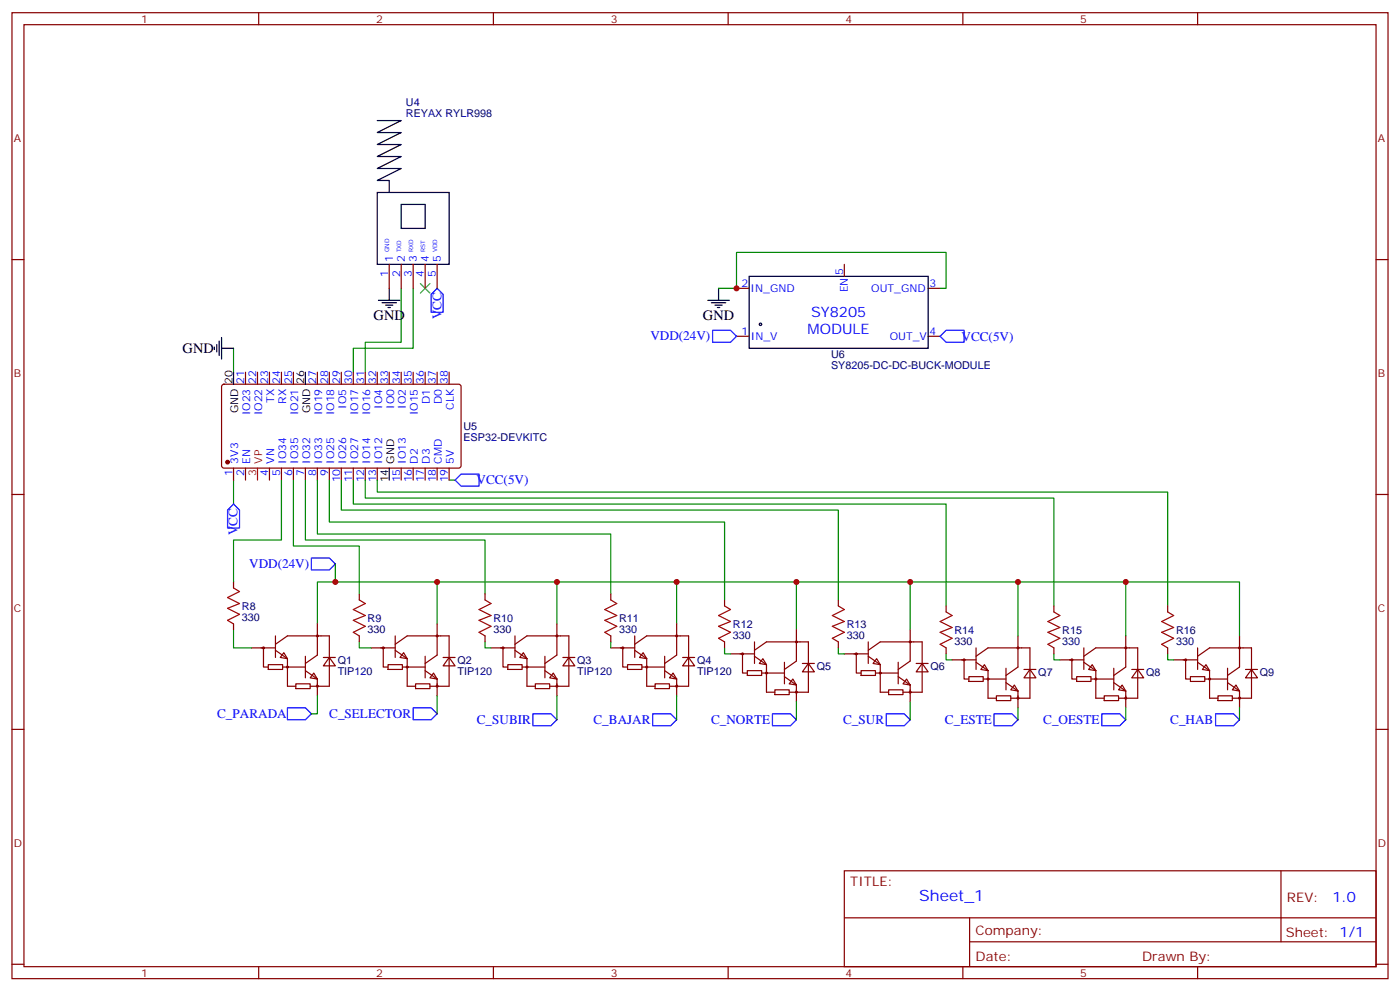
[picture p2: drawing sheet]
<svg xmlns="http://www.w3.org/2000/svg" width="412mm" height="292mm" viewBox="0 0 412 292" stroke-linecap="round" stroke-linejoin="round" font-family="sans-serif">
<g fill="none" stroke="#870000" stroke-width=".35">
<path d="M3.5 3.7h405.4v284.4h-405.4zM7.1 7.3h398.2v277.3h-398.2zM76.2 3.7v3.6M145.3 3.7v3.6M214.5 3.7v3.6M283.6 3.7v3.6M352.8 3.7v3.6M3.5 76.4h3.6M114.7 77.8v7.1M118.2 77.8v7.1M121.7 77.8v7.1M125.2 77.8v7.1"/>
<path d="M128.8 77.8v7.1M248.7 77.8v3.6M405.3 76.4h3.6M217 99h3.5M217 84.9h3.5M273.4 99h3.5M273.4 84.9h3.5M65.5 113.3l.5-.2 69.4 .1 .4 .6v23.6l-.7 .4-69.4-.1-.4-.6v-23.3zM72.3 109.6v3.5M75.8 109.6v3.5M79.4 109.6v3.5M82.9 109.6v3.5"/>
<path d="M86.4 109.6v3.5M93.5 109.6v3.5M97 109.6v3.5M100.5 109.6v3.5M104.1 109.6v3.5M107.6 109.6v3.5M111.1 109.6v3.5M114.7 109.6v3.5M118.2 109.6v3.5M121.7 109.6v3.5M125.2 109.6v3.5M128.8 109.6v3.5"/>
<path d="M132.3 109.6v3.5M68.8 137.8v3.5M72.3 137.8v3.5M79.4 137.8v3.5M82.9 137.8v3.5M86.4 137.8v3.5M90 137.8v3.5M93.5 137.8v3.5M97 137.8v3.5M100.5 137.8v3.5M104.1 137.8v3.5M107.6 137.8v3.5"/>
<path d="M111.1 137.8v3.5M118.2 137.8v3.5M121.7 137.8v3.5M125.2 137.8v3.5M128.8 137.8v3.5M132.3 137.8v3.5M3.5 145.6h3.6M405.3 145.6h3.6M68.8 171.3v1.8M105.8 174.8v1.8M142.9 174.8v1.8M179.9 174.8v1.8"/>
<path d="M213.4 176.6v1.8M246.9 176.6v1.8M278.7 178.4v1.7M310.4 178.4v1.7M344 178.4v1.7M68.8 183.7v1.7M74.1 190.7h7M77.6 190.7v5.7h1.4M79 195.7h4.3v1.4h-4.3zM81.1 189.7l3.6-2.5h12.3v14.8h-3.5M81.1 191.4l3.6 2.5M81.1 187.2v6.3"/>
<path d="M83.3 196.4h6.7M83.6 192.1l1.1 1.8-2.2-.4zM84.7 193.9v8.1h2.4M90 193.2v6.3M90 197.4l3.5 2.5M92.4 198.1l1.1 1.8-2.1-.4zM93.5 199.9v2.1h-2.1M93.5 183.7v9.1l-3.5 2.5M95.2 193.5h3.6M97 193.5l1.8 2.5h-3.6zM105.8 187.2v1.7M109.4 190.7h7"/>
<path d="M112.9 190.7v5.7h1.4M114.3 195.7h4.2v1.4h-4.2zM116.4 189.7l3.5-2.5h12.4v14.8h-3.5M116.4 191.4l3.5 2.5M116.4 187.2v6.3M118.5 196.4h6.7M118.9 192.1l1 1.8-2.1-.4zM119.9 193.9v8.1h2.5M125.2 193.2v6.3M125.2 197.4l3.6 2.5M127.7 198.1l1.1 1.8-2.2-.4zM128.8 199.9v2.1h-2.2"/>
<path d="M128.8 183.7v9.1l-3.6 2.5M130.5 193.5h3.6M132.3 193.5l1.8 2.5h-3.6zM142.9 187.2v1.7M144.6 190.7h7.1M148.2 190.7v5.7h1.4M149.6 195.7h4.2v1.4h-4.2zM151.7 189.7l3.5-2.5h12.4v14.8h-3.6M151.7 191.4l3.5 2.5M151.7 187.2v6.3M153.8 196.4h6.7M154.2 192.1l1 1.8-2.1-.4z"/>
<path d="M155.2 193.9v8.1h2.5M160.5 197.4l3.5 2.5M160.5 193.2v6.3M163 198.1l1 1.8-2.1-.4zM164 199.9v2.1h-2.1M164 183.7v9.1l-3.5 2.5M165.8 193.5h3.5M167.6 193.5l1.7 2.5h-3.5zM179.9 190.7h7.1M179.9 187.2v1.7M183.4 190.7v5.7h1.5M184.9 195.7h4.2v1.4h-4.2z"/>
<path d="M187 189.7l3.5-2.5h12.3v14.8h-3.5M187 191.4l3.5 2.5M187 187.2v6.3M189.1 196.4h6.7M189.4 192.1l1.1 1.8-2.1-.4zM190.5 193.9v8.1h2.5M195.8 197.4l3.5 2.5M195.8 193.2v6.3M198.3 198.1l1 1.8-2.1-.4zM199.3 199.9v2.1h-2.1M199.3 183.7v9.1l-3.5 2.5M201.1 193.5h3.5"/>
<path d="M202.8 193.5l1.8 2.5h-3.5zM213.4 188.9v1.8M215.2 192.5h7M218.7 192.5v5.6h1.4M220.1 197.4h4.3v1.4h-4.3zM222.2 191.4l3.6-2.5h12.3v14.9h-3.5M222.2 193.2l3.6 2.5M222.2 188.9v6.4M224.4 198.1h6.7M224.7 193.9l1.1 1.8-2.1-.4zM225.8 195.7v8.1h2.4M231.1 199.2l3.5 2.4"/>
<path d="M231.1 194.9v6.4M233.5 199.9l1.1 1.7-2.1-.3zM234.6 185.4v9.2l-3.5 2.5M236.4 195.3h3.5M238.1 195.3l1.8 2.5h-3.5zM246.9 188.9v1.8M248.7 192.5h7.1M252.2 192.5v5.6h1.4M253.6 197.4h4.3v1.4h-4.3zM255.8 191.4l3.5-2.5h12.3v14.9h-3.5M255.8 193.2l3.5 2.5M255.8 188.9v6.4"/>
<path d="M257.9 198.1h6.7M258.2 193.9l1.1 1.8-2.1-.4zM259.3 195.7v8.1h2.5M264.6 199.2l3.5 2.4M264.6 194.9v6.4M267.1 199.9l1 1.7-2.1-.3zM268.1 185.4v9.2l-3.5 2.5M269.9 195.3h3.5M271.6 195.3l1.8 2.5h-3.5zM278.7 190.7v1.8M280.5 194.2h7M284 194.2v5.7h1.4"/>
<path d="M285.4 199.2h4.2v1.4h-4.2zM287.5 193.2l3.5-2.5h12.4v14.8h-3.5M287.5 194.9l3.5 2.5M287.5 190.7v6.4M289.6 199.9h6.7M290 195.7l1 1.7-2.1-.3zM291 197.4v8.1h2.5M296.3 196.7v6.4M299.9 187.2v9.2l-3.6 2.4M301.6 197.1h3.6M303.4 197.1l1.8 2.4h-3.6zM310.4 190.7v1.8"/>
<path d="M312.2 194.2h7.1M315.7 194.2v5.7h1.4M317.1 199.2h4.3v1.4h-4.3zM319.3 193.2l3.5-2.5h12.3v14.8h-3.5M319.3 194.9l3.5 2.5M319.3 190.7v6.4M321.4 199.9h6.7M321.7 195.7l1.1 1.7-2.1-.3zM322.8 197.4v8.1h2.5M328.1 196.7v6.4M331.6 187.2v9.2l-3.5 2.4M333.4 197.1h3.5"/>
<path d="M335.1 197.1l1.8 2.4h-3.5zM344 190.7v1.8M345.7 194.2h7.1M349.2 194.2v5.7h1.5M350.7 199.2h4.2v1.4h-4.2zM352.8 193.2l3.5-2.5h12.4v14.8h-3.6M352.8 190.7v6.4M352.8 194.9l3.5 2.5M354.9 199.9h6.7M355.2 195.7l1.1 1.7-2.1-.3zM356.3 197.4v8.1h2.5M361.6 196.7v6.4"/>
<path d="M365.1 187.2v9.2l-3.5 2.4M366.9 197.1h3.5M368.7 197.1l1.7 2.4h-3.5zM3.5 214.7h3.6M87.1 201.3h4.3v1.4h-4.3zM93.5 201.3v3.5M122.4 201.3h4.2v1.4h-4.2zM128.8 201.3v3.5M157.7 201.3h4.2v1.4h-4.2zM164 201.3v3.5M193 201.3h4.2v1.4h-4.2zM199.3 201.3v3.5"/>
<path d="M228.2 203.1h4.3v1.4h-4.3zM234.6 201.6v2.2h-2.1M234.6 203.1v3.5M261.8 203.1h4.2v1.4h-4.2zM268.1 201.6v2.2h-2.1M268.1 203.1v3.5M293.5 204.8h4.2v1.4h-4.2zM296.3 200.9l3.6 2.5M298.8 201.6l1.1 1.8-2.2-.3zM299.9 203.4v2.1h-2.2M299.9 204.8v3.6M325.3 204.8h4.2v1.4h-4.2z"/>
<path d="M328.1 200.9l3.5 2.5M330.6 201.6l1 1.8-2.1-.3zM331.6 203.4v2.1h-2.1M331.6 204.8v3.6M358.8 204.8h4.2v1.4h-4.2zM361.6 200.9l3.5 2.5M364.1 201.6l1 1.8-2.1-.3zM365.1 203.4v2.1h-2.1M365.1 204.8v3.6M405.3 214.7h3.6M248.7 256.3h156.6v28.3h-156.6zM377.3 256.4v20.8"/>
<path d="M248.7 270.2h156.5M285.6 277.2h119.6M285.6 270.2v14.1M3.5 283.8h3.6M76.2 284.6v3.5M145.3 284.6v3.5M214.5 284.6v3.5M283.6 284.6v3.5M352.8 284.6v3.5M405.3 283.8h3.6"/>
<circle cx="77.6" cy="190.7" r=".26"/>
<circle cx="84.7" cy="196.4" r=".26"/>
<circle cx="93.5" cy="187.2" r=".26"/>
<circle cx="112.9" cy="190.7" r=".26"/>
<circle cx="119.9" cy="196.4" r=".26"/>
<circle cx="128.8" cy="187.2" r=".26"/>
<circle cx="148.2" cy="190.7" r=".26"/>
<circle cx="155.2" cy="196.4" r=".26"/>
<circle cx="164" cy="187.2" r=".26"/>
<circle cx="183.4" cy="190.7" r=".26"/>
<circle cx="190.5" cy="196.4" r=".26"/>
<circle cx="199.3" cy="187.2" r=".26"/>
<circle cx="218.7" cy="192.5" r=".26"/>
<circle cx="225.8" cy="198.1" r=".26"/>
<circle cx="234.6" cy="188.9" r=".26"/>
<circle cx="252.2" cy="192.5" r=".26"/>
<circle cx="259.3" cy="198.1" r=".26"/>
<circle cx="268.1" cy="188.9" r=".26"/>
<circle cx="284" cy="194.2" r=".26"/>
<circle cx="291" cy="199.9" r=".26"/>
<circle cx="299.9" cy="190.7" r=".26"/>
<circle cx="315.7" cy="194.2" r=".26"/>
<circle cx="322.8" cy="199.9" r=".26"/>
<circle cx="331.6" cy="190.7" r=".26"/>
<circle cx="349.3" cy="194.2" r=".26"/>
<circle cx="356.3" cy="199.9" r=".26"/>
<circle cx="365.1" cy="190.7" r=".26"/>
<circle cx="93.5" cy="202" r=".26"/>
<circle cx="128.8" cy="202" r=".26"/>
<circle cx="164" cy="202" r=".26"/>
<circle cx="199.3" cy="202" r=".26"/>
<circle cx="234.6" cy="203.8" r=".26"/>
<circle cx="268.1" cy="203.8" r=".26"/>
<circle cx="299.9" cy="205.5" r=".26"/>
<circle cx="331.6" cy="205.5" r=".26"/>
<circle cx="365.1" cy="205.5" r=".26"/>
</g>
<g fill="none" stroke="#008700" stroke-width=".35">
<path d="M118.2 84.9v15.9h-10.6v8.8M121.7 84.9v17.6h-17.6v7.1M211.7 84.9h5.3v-10.6h61.7v10.6h-1.8M68.8 102.5v7.1M68.8 141.3v7.1M82.9 141.3v17.7h-14.1v12.3M86.4 141.3v19.4h19.4v14.1M90 141.3v17.7h52.9v15.8M93.5 141.3v15.9h86.4v17.6M97 141.3v12.4h116.4v22.9M100.5 141.3v8.8h146.4v26.5M104.1 141.3v7.1h174.6v30"/>
<path d="M107.6 141.3v5.3h202.8v31.8M111.1 141.3v3.6h232.9v33.5M132.3 141.3h1.8M98.8 166v5.3h-5.3v12.4M98.8 171.3h169.3v14.1M128.8 171.3v12.4M164 171.3v12.4M199.3 171.3v12.4M234.6 171.3v14.1M268.1 171.3h31.8v15.9M299.9 171.3h31.7v15.9M331.6 171.3h33.5v15.9"/>
<path d="M68.8 185.4v5.3h5.3M105.8 188.9v1.8h3.6M142.9 188.9v1.8h1.7M179.9 188.9v1.8M213.4 190.7v1.8h1.8M246.9 190.7v1.8h1.8M278.7 192.5v1.7h1.8M310.4 192.5v1.7h1.8M344 192.5v1.7h1.7M93.5 204.8v5.3h-1.8M128.8 204.8v5.3M164 204.8v7.1"/>
<path d="M199.3 204.8v7.1M234.6 206.6v5.3M268.1 206.6v5.3M299.9 208.4v3.5M331.6 208.4v3.5M365.1 208.4v3.5"/>
</g>
<g fill="none" stroke="#00f" stroke-width=".35">
<path d="M128.8 84.9l1.7 1.7v5.3h-3.5v-5.3zM209.9 97.2h5.3l1.8 1.8-1.8 1.8h-5.3zM278.7 97.2h5.3v3.6h-5.3l-1.8-1.8zM135.8 139.6h5.3v3.5h-5.3l-1.7-1.8zM68.8 148.4l1.8 1.7v5.3h-3.6v-5.3zM91.7 164.3h5.3l1.8 1.7-1.8 1.8h-5.3zM84.7 208.4h5.3l1.7 1.7-1.7 1.8h-5.3zM121.7 208.4h5.3l1.8 1.7-1.8 1.8h-5.3zM157 210.1h5.3l1.7 1.8-1.7 1.7h-5.3zM192.3 210.1h5.3l1.7 1.8-1.7 1.7h-5.3zM227.5 210.1h5.3l1.8 1.8-1.8 1.7h-5.3zM261.1 210.1h5.2l1.8 1.8-1.8 1.7h-5.2z"/>
<path d="M292.8 210.1h5.3l1.8 1.8-1.8 1.7h-5.3zM324.6 210.1h5.2l1.8 1.8-1.8 1.7h-5.2zM358.1 210.1h5.3l1.7 1.8-1.7 1.7h-5.3z"/>
</g>
<g fill="none" stroke="#000" stroke-width=".35">
<path d="M111.1 35.5h7.1l-7.1 3.5h7.1l-7.1 3.5h7.1l-7.1 3.6h7.1l-7.1 3.5h7.1l-7.1 3.5h3.6v3.6M111.1 56.7h21.2v21.1h-21.2zM118.2 60.2h7v7h-7zM65.3 99.3v6.4M111.5 88.4h6.3M112.5 89.1h4.3M113.6 89.8h2.1M114.3 90.5h.7M114.7 84.9v3.5M208.5 88.4h6.3M209.5 89.1h4.3M210.6 89.8h2.1"/>
<path d="M211.3 90.5h.7M211.7 84.9v3.5M220.7 81.4h52.7v21.1h-52.7zM63.1 102.2v.7M63.9 101.5v2.1M64.6 100.4v4.2M65.3 102.5h3.5M68.8 109.6v3.5M90 109.6v3.5M114.7 137.8v3.5"/>
<circle cx="224" cy="95.5" r=".35"/>
</g>
<path d="M123.8 83.5l2.8 2.8M126.6 83.5l-2.8 2.8" fill="none" stroke="#3c3" stroke-width=".35"/>
<circle cx="67" cy="136" r=".53" fill="#870000" stroke="#870000" stroke-width=".35"/>
<path d="M75.8 137.8v3.5" fill="none" stroke="#f00" stroke-width=".35"/>
<path d="M68.8 173.1l1.8 1-3.6 1.8 3.6 1.8-3.6 1.4 3.6 1.7-3.6 1.8 1.8 1.1M105.8 176.6l1.8 1.1-3.5 1.7 3.5 1.8-3.5 1.4 3.5 1.8-3.5 1.7 1.7 1.1M142.9 176.6l1.7 1.1-3.5 1.7 3.5 1.8-3.5 1.4 3.5 1.8-3.5 1.7 1.8 1.1M179.9 176.6l1.8 1.1-3.5 1.7 3.5 1.8-3.5 1.4 3.5 1.8-3.5 1.7 1.7 1.1M213.4 178.4l1.8 1-3.5 1.8 3.5 1.8-3.5 1.4 3.5 1.7-3.5 1.8 1.7 1M246.9 178.4l1.8 1-3.5 1.8 3.5 1.8-3.5 1.4 3.5 1.7-3.5 1.8 1.7 1M278.7 180.1l1.8 1.1-3.6 1.8 3.6 1.7-3.6 1.4 3.6 1.8-3.6 1.8 1.8 1M310.4 180.1l1.8 1.1-3.5 1.8 3.5 1.7-3.5 1.4 3.5 1.8-3.5 1.8 1.7 1M344 180.1l1.7 1.1-3.5 1.8 3.5 1.7-3.5 1.4 3.5 1.8-3.5 1.8 1.8 1" fill="none" stroke="#a10000" stroke-width=".35"/>
<g fill="#c00">
<circle cx="98.8" cy="171.3" r=".88"/>
<circle cx="234.6" cy="171.3" r=".88"/>
<circle cx="199.3" cy="171.3" r=".88"/>
<circle cx="164" cy="171.3" r=".88"/>
<circle cx="128.8" cy="171.3" r=".88"/>
<circle cx="217" cy="84.9" r=".88"/>
<circle cx="268.1" cy="171.3" r=".88"/>
<circle cx="299.9" cy="171.3" r=".88"/>
<circle cx="331.6" cy="171.3" r=".88"/>
</g>
<text font-size="4.6" fill="#00f" x="270.8" y="265.4">Sheet_1</text>
<g font-size="4.2">
<text x="110.1" y="94.1">GND</text>
<text x="207.1" y="94.1">GND</text>
<text x="53.8" y="104">GND</text>
</g>
<g font-size="4.2" fill="#00f">
<text x="238.9" y="93.3">SY8205</text>
<text x="237.9" y="98.3">MODULE</text>
<text x="392.5" y="265.6">1.0</text>
</g>
<g font-size="3.9" fill="#00f">
<text x="130" y="94" transform="rotate(-90 130 94)">VCC</text>
<text x="191.6" y="100.2">VDD(24V)</text>
<text x="283.2" y="100.2">VCC(5V)</text>
<text x="140.4" y="142.6">VCC(5V)</text>
<text x="69.9" y="157.6" transform="rotate(-90 69.9 157.6)">VCC</text>
<text x="73.4" y="167.2">VDD(24V)</text>
<text x="64" y="211.4">C_PARADA</text>
<text x="97" y="211.4">C_SELECTOR</text>
<text x="140.4" y="213.1">C_SUBIR</text>
<text x="174.8" y="213.1">C_BAJAR</text>
<text x="209.5" y="213.1">C_NORTE</text>
<text x="248.4" y="213.1">C_SUR</text>
<text x="278.4" y="213.1">C_ESTE</text>
<text x="307.3" y="213.1">C_OESTE</text>
<text x="344.7" y="213.1">C_HAB</text>
</g>
<g font-size="3.9" fill="#800">
<text x="250.5" y="260.9">TITLE:</text>
<text x="379.1" y="265.6">REV:</text>
<text x="287.4" y="275.1">Company:</text>
<text x="378.7" y="275.7">Sheet: 1/1</text>
<text x="287.4" y="282.8">Date:</text>
<text x="336.4" y="282.9">Draw</text>
<text x="346.6" y="282.9">n By:</text>
</g>
<g font-size="3.2" fill="#800">
<text x="41.6" y="6.7">1</text>
<text x="110.8" y="6.7">2</text>
<text x="179.9" y="6.7">3</text>
<text x="249.1" y="6.7">4</text>
<text x="318.2" y="6.7">5</text>
<text x="4.1" y="41.8">A</text>
<text x="405.9" y="41.8">A</text>
<text x="4.1" y="111">B</text>
<text x="405.9" y="111">B</text>
<text x="4.1" y="180.1">C</text>
<text x="405.9" y="180.1">C</text>
<text x="4.1" y="249.3">D</text>
<text x="405.9" y="249.3">D</text>
<text x="41.6" y="287.5">1</text>
<text x="110.8" y="287.5">2</text>
<text x="179.9" y="287.5">3</text>
<text x="249.1" y="287.5">4</text>
<text x="318.2" y="287.5">5</text>
</g>
<g font-size="3.2" fill="#000080">
<text x="119.6" y="34.4">REYAX RYLR998</text>
<text x="119.6" y="31.3">U4</text>
<text x="244.8" y="105.4">U6</text>
<text x="244.8" y="108.5">SY8205-DC-DC-BUCK-MODULE</text>
<text x="136.5" y="129.7">ESP32-DEVKITC</text>
<text x="136.5" y="126.6">U5</text>
<text x="71.3" y="179.5">R8</text>
<text x="71.3" y="182.7">330</text>
<text x="108.3" y="183">R9</text>
<text x="145.3" y="183">R10</text>
<text x="182.4" y="183">R11</text>
<text x="215.9" y="184.8">R12</text>
<text x="249.4" y="184.8">R13</text>
<text x="108.3" y="186.2">330</text>
<text x="145.3" y="186.2">330</text>
<text x="182.4" y="186.2">330</text>
<text x="215.9" y="188">330</text>
<text x="249.4" y="188">330</text>
<text x="281.2" y="189.7">330</text>
<text x="281.2" y="186.5">R14</text>
<text x="312.9" y="189.7">330</text>
<text x="312.9" y="186.5">R15</text>
<text x="346.4" y="189.7">330</text>
<text x="346.4" y="186.5">R16</text>
<text x="99.5" y="195.4">Q1</text>
<text x="134.8" y="195.4">Q2</text>
<text x="170" y="195.4">Q3</text>
<text x="205.3" y="195.4">Q4</text>
<text x="240.6" y="197.1">Q5</text>
<text x="274.1" y="197.1">Q6</text>
<text x="99.5" y="198.6">TIP120</text>
<text x="134.8" y="198.6">TIP120</text>
<text x="170" y="198.6">TIP120</text>
<text x="205.3" y="198.6">TIP120</text>
<text x="305.9" y="198.9">Q7</text>
<text x="337.6" y="198.9">Q8</text>
<text x="371.1" y="198.9">Q9</text>
</g>
<g font-size="3.2" fill="#00f">
<text x="115.7" y="77.1" transform="rotate(-90 115.7 77.1)">1</text>
<text x="119.2" y="77.1" transform="rotate(-90 119.2 77.1)">2</text>
<text x="122.8" y="77.1" transform="rotate(-90 122.8 77.1)">3</text>
<text x="126.3" y="77.1" transform="rotate(-90 126.3 77.1)">4</text>
<text x="129.8" y="77.1" transform="rotate(-90 129.8 77.1)">5</text>
<text x="114.3" y="81.6" transform="rotate(-90 114.3 81.6)">1</text>
<text x="117.8" y="81.6" transform="rotate(-90 117.8 81.6)">2</text>
<text x="121.4" y="81.6" transform="rotate(-90 121.4 81.6)">3</text>
<text x="124.9" y="81.6" transform="rotate(-90 124.9 81.6)">4</text>
<text x="128.4" y="81.6" transform="rotate(-90 128.4 81.6)">5</text>
<text x="248.4" y="81" transform="rotate(-90 248.4 81)">5</text>
<text x="218.5" y="84.5">2</text>
<text x="221.1" y="85.9">IN_GND</text>
<text x="249.8" y="86.1" transform="rotate(-90 249.8 86.1)">EN</text>
<text x="256.6" y="85.9">OUT_GND</text>
<text x="273.8" y="84.5">3</text>
<text x="218.5" y="98.6">1</text>
<text x="221.2" y="100">IN_V</text>
<text x="262.1" y="100">OUT_V</text>
<text x="273.8" y="98.6">4</text>
<text x="72" y="112.9" transform="rotate(-90 72 112.9)">21</text>
<text x="75.5" y="112.9" transform="rotate(-90 75.5 112.9)">22</text>
<text x="79" y="112.9" transform="rotate(-90 79 112.9)">23</text>
<text x="82.5" y="112.9" transform="rotate(-90 82.5 112.9)">24</text>
<text x="86.1" y="112.9" transform="rotate(-90 86.1 112.9)">25</text>
<text x="93.1" y="112.9" transform="rotate(-90 93.1 112.9)">27</text>
<text x="96.7" y="112.9" transform="rotate(-90 96.7 112.9)">28</text>
<text x="100.2" y="112.9" transform="rotate(-90 100.2 112.9)">29</text>
<text x="103.7" y="112.9" transform="rotate(-90 103.7 112.9)">30</text>
<text x="107.2" y="112.9" transform="rotate(-90 107.2 112.9)">31</text>
<text x="110.8" y="112.9" transform="rotate(-90 110.8 112.9)">32</text>
<text x="114.3" y="112.9" transform="rotate(-90 114.3 112.9)">33</text>
<text x="117.8" y="112.9" transform="rotate(-90 117.8 112.9)">34</text>
<text x="121.4" y="112.9" transform="rotate(-90 121.4 112.9)">35</text>
<text x="124.9" y="112.9" transform="rotate(-90 124.9 112.9)">36</text>
<text x="128.4" y="112.9" transform="rotate(-90 128.4 112.9)">37</text>
<text x="131.9" y="112.9" transform="rotate(-90 131.9 112.9)">38</text>
<text x="80.8" y="118.5" transform="rotate(-90 80.8 118.5)">TX</text>
<text x="84.3" y="118.8" transform="rotate(-90 84.3 118.8)">RX</text>
<text x="126.6" y="118.9" transform="rotate(-90 126.6 118.9)">D1</text>
<text x="130.2" y="118.9" transform="rotate(-90 130.2 118.9)">D0</text>
<text x="73.7" y="122.3" transform="rotate(-90 73.7 122.3)">IO23</text>
<text x="77.3" y="122.3" transform="rotate(-90 77.3 122.3)">IO22</text>
<text x="87.8" y="122.3" transform="rotate(-90 87.8 122.3)">IO21</text>
<text x="94.9" y="122.3" transform="rotate(-90 94.9 122.3)">IO19</text>
<text x="98.4" y="122.3" transform="rotate(-90 98.4 122.3)">IO18</text>
<text x="102" y="120.3" transform="rotate(-90 102 120.3)">IO5</text>
<text x="105.5" y="122.3" transform="rotate(-90 105.5 122.3)">IO17</text>
<text x="109" y="122.3" transform="rotate(-90 109 122.3)">IO16</text>
<text x="112.5" y="120.3" transform="rotate(-90 112.5 120.3)">IO4</text>
<text x="116.1" y="120.3" transform="rotate(-90 116.1 120.3)">IO0</text>
<text x="119.6" y="120.3" transform="rotate(-90 119.6 120.3)">IO2</text>
<text x="123.1" y="122.3" transform="rotate(-90 123.1 122.3)">IO15</text>
<text x="133.7" y="120.6" transform="rotate(-90 133.7 120.6)">CLK</text>
<text x="70.2" y="136.5" transform="rotate(-90 70.2 136.5)">3V3</text>
<text x="73.7" y="136.5" transform="rotate(-90 73.7 136.5)">EN</text>
<text x="80.8" y="136.5" transform="rotate(-90 80.8 136.5)">VN</text>
<text x="84.3" y="136.5" transform="rotate(-90 84.3 136.5)">IO34</text>
<text x="87.8" y="136.5" transform="rotate(-90 87.8 136.5)">IO35</text>
<text x="91.4" y="136.5" transform="rotate(-90 91.4 136.5)">IO32</text>
<text x="94.9" y="136.5" transform="rotate(-90 94.9 136.5)">IO33</text>
<text x="98.4" y="136.5" transform="rotate(-90 98.4 136.5)">IO25</text>
<text x="102" y="136.5" transform="rotate(-90 102 136.5)">IO26</text>
<text x="105.5" y="136.5" transform="rotate(-90 105.5 136.5)">IO27</text>
<text x="109" y="136.5" transform="rotate(-90 109 136.5)">IO14</text>
<text x="112.5" y="136.5" transform="rotate(-90 112.5 136.5)">IO12</text>
<text x="119.6" y="136.5" transform="rotate(-90 119.6 136.5)">IO13</text>
<text x="123.1" y="136.5" transform="rotate(-90 123.1 136.5)">D2</text>
<text x="126.6" y="136.5" transform="rotate(-90 126.6 136.5)">D3</text>
<text x="130.2" y="136.5" transform="rotate(-90 130.2 136.5)">CMD</text>
<text x="133.7" y="136.5" transform="rotate(-90 133.7 136.5)">5V</text>
<text x="68.4" y="140" transform="rotate(-90 68.4 140)">1</text>
<text x="72" y="140" transform="rotate(-90 72 140)">2</text>
<text x="79" y="140" transform="rotate(-90 79 140)">4</text>
<text x="82.5" y="140" transform="rotate(-90 82.5 140)">5</text>
<text x="86.1" y="140" transform="rotate(-90 86.1 140)">6</text>
<text x="89.6" y="140" transform="rotate(-90 89.6 140)">7</text>
<text x="93.1" y="140" transform="rotate(-90 93.1 140)">8</text>
<text x="96.7" y="140" transform="rotate(-90 96.7 140)">9</text>
<text x="100.2" y="142" transform="rotate(-90 100.2 142)">10</text>
<text x="103.7" y="142" transform="rotate(-90 103.7 142)">11</text>
<text x="107.2" y="142" transform="rotate(-90 107.2 142)">12</text>
<text x="110.8" y="142" transform="rotate(-90 110.8 142)">13</text>
<text x="117.8" y="142" transform="rotate(-90 117.8 142)">15</text>
<text x="121.4" y="142" transform="rotate(-90 121.4 142)">16</text>
<text x="124.9" y="142" transform="rotate(-90 124.9 142)">17</text>
<text x="128.4" y="142" transform="rotate(-90 128.4 142)">18</text>
<text x="131.9" y="142" transform="rotate(-90 131.9 142)">19</text>
</g>
<g font-size="3.2">
<text x="68.4" y="112.9" transform="rotate(-90 68.4 112.9)">20</text>
<text x="89.6" y="112.9" transform="rotate(-90 89.6 112.9)">26</text>
<text x="70.2" y="121.7" transform="rotate(-90 70.2 121.7)">GND</text>
<text x="91.4" y="121.7" transform="rotate(-90 91.4 121.7)">GND</text>
<text x="116.1" y="136.5" transform="rotate(-90 116.1 136.5)">GND</text>
<text x="114.3" y="142" transform="rotate(-90 114.3 142)">14</text>
</g>
<g font-size="3.2" fill="#f00">
<text x="77.3" y="136.5" transform="rotate(-90 77.3 136.5)">VP</text>
<text x="75.5" y="140" transform="rotate(-90 75.5 140)">3</text>
</g>
<g font-size="1.8" fill="#00f">
<text x="114.7" y="74.3" transform="rotate(-90 114.7 74.3)">GND</text>
<text x="118.2" y="74.3" transform="rotate(-90 118.2 74.3)">TXD</text>
<text x="121.7" y="74.3" transform="rotate(-90 121.7 74.3)">RXD</text>
<text x="125.2" y="74.3" transform="rotate(-90 125.2 74.3)">RST</text>
<text x="128.8" y="74.3" transform="rotate(-90 128.8 74.3)">VDD</text>
</g>
</svg>
